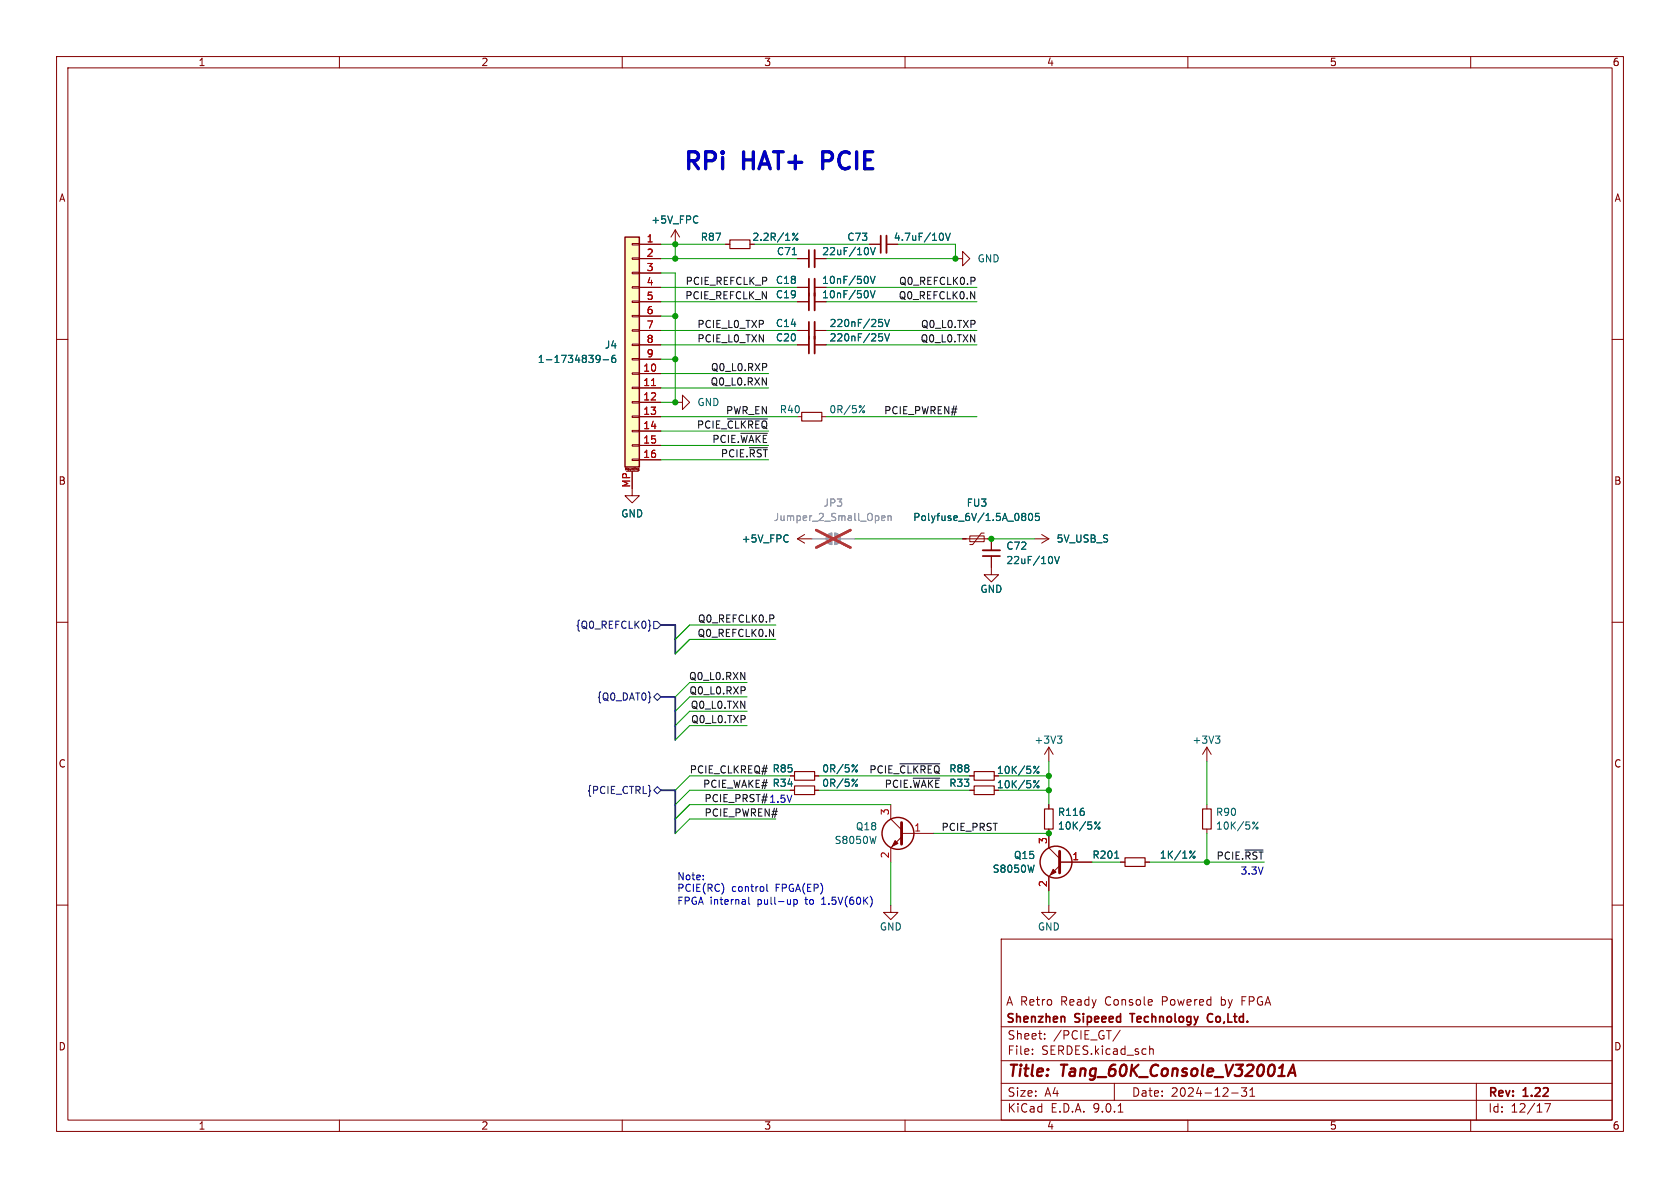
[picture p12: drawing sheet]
<svg xmlns="http://www.w3.org/2000/svg" width="297mm" height="210mm" viewBox="0 0 297 210" stroke-linecap="round" stroke-linejoin="round" font-family="sans-serif">
<g fill="none" stroke="#840000" stroke-width=".18">
<path d="M10 10h277v190h-277zM12 12h273v186h-273zM60 10v2M110 10v2M160 10v2M210 10v2M260 10v2M141 50.8h2M141 45.7h2M144 50.8h2M144 45.7h2M10 60h2"/>
<path d="M141 61h2M144 61h2M285 60h2M10 110h2M285 110h2M185.4 132.1l-.7 1.3M185.4 132.1l.8 1.3M185.4 132.1v2.5M10 160h2M177 166h108v32h-108zM285 160h2M60 198v2"/>
<path d="M110 198v2M160 198v2M177 194.5h108M177 191.5h108M177 187.5h108M177 181.5h108M182.5 186.3v.1M182.5 185.5v.1M184.7 183.6v.1M184.7 182.8v.1M197 191.5v3M197.7 196.6h.8"/>
<path d="M198 182.1l-1.3 2M203.2 184.9v1.5M203.2 185.5l.3-.1 .3 .1 .1 .9M210 198v2M217.7 193.2h1.2M220.4 192.3l-.5 .6 .4 .1v.7l-.2 .1h-.4l-.2-.1M221 193.8h.8M221 192.7l.4-.4v1.5M260 198v2M261 191.5v6.5M273.1 195.1h1l-.6 1.5"/>
</g>
<path d="M227.7 190.2l.9-2 .4 2M227.9 189.6h1" fill="none" stroke="#840000" stroke-width=".4"/>
<path d="M143 44.2v3M143 49.3v3M143 59.4v3.1M188.2 179.8v.9M199.7 179.2h.9M214.3 179.3a.74 .74 0 0 0-.9 .5 .74 .74 0 0 0 .5 .9l.4-.1" fill="none" stroke="#840000" stroke-width=".3"/>
<path d="M144 44.2v3M144 49.3v3M144 59.4v3.1" fill="none" stroke="#840000" stroke-width=".33"/>
<path d="M140.1 45h.7M153.4 49.1v.8M153.5 44v.8M153.9 48.8l.4 1.3 .4-1.3M153.9 43.8l.4 1.2 .4-1.2M155.4 59h.6M155.8 59.5l.2 .2v.3l-.2 .3M156.4 59l.4 1.3 .4-1.3M186.9 130.1h.8l-.4 .5M187.5 130.6l.2 .2v.3l-.2 .3" fill="none" stroke="#006464" stroke-width=".18"/>
<path d="M143.5 95.3h2.5M146.3 94.5l.8-.3v2.1a1.02 1.02 0 0 1-1-.7 1.02 1.02 0 0 1 .2-1.1zM147.6 94.2a1.02 1.02 0 0 1 1 1.1 1.02 1.02 0 0 1-1 1zM148.6 95.3h2.5" fill="none" stroke="#a1a1a1" stroke-width=".18"/>
<g fill="#a1a1a1" stroke="#a1a1a1" stroke-width=".18">
<path d="M146.3 94.5l.8-.3v2.1a1.02 1.02 0 0 1-1-.7 1.02 1.02 0 0 1 .2-1.1z"/>
<path d="M147.6 94.2a1.02 1.02 0 0 1 1 1.1 1.02 1.02 0 0 1-1 1z"/>
</g>
<path d="M155.8 91.6l.7-.1-.1-.3h-.4l-.2 .2 .1 .6h.5M157 91.3l.2-.1h.3v.8M157 91.2v.8" fill="none" stroke="#989898" stroke-width=".18"/>
<path d="M144.3 93.7l6 3.1M150.3 93.7l-6 3.1" fill="none" stroke="#e12e31" stroke-width=".46"/>
<path d="M110.5 41.9h2.5v40.7h-2.5z" fill="#ffffc2"/>
<g fill="none" stroke="#840000" stroke-width=".25">
<path d="M110.5 41.9h2.5v40.7h-2.5z"/>
<circle cx="158.7" cy="147.3" r="2.82"/>
<circle cx="186.7" cy="152.4" r="2.82"/>
</g>
<g fill="none" stroke="#840000" stroke-width=".18">
<path d="M111.8 43.1h1.2v.2h-1.2zM111.8 45.6h1.2v.2h-1.2zM111.8 48.1h1.2v.3h-1.2zM111.8 50.7h1.2v.2h-1.2zM111.8 53.2h1.2v.3h-1.2zM111.8 55.8h1.2v.2h-1.2zM111.8 58.3h1.2v.2h-1.2zM113 43.2h3.8M113 45.7h3.8M113 48.3h3.8M113 50.8h3.8M113 53.3h3.8"/>
<path d="M113 55.9h3.8M113 58.4h3.8M119.4 40.6l-.8 1.3M119.4 40.6l.7 1.3M119.4 40.6v2.6M128.3 43.2h.7M141 45.7h2M141 50.8h2M141 53.3h2M141 58.4h2M144 45.7h2M144 50.8h2"/>
<path d="M144 53.3h2M144 58.4h2M153.7 43.2h2M156.7 43.2h2M168.9 45.7h1.3v-1.2l1.2 1.2-1.2 1.3v-1.3M111.8 60.8h1.2v.3h-1.2zM111.8 63.4h1.2v.2h-1.2zM111.8 65.9h1.2v.3h-1.2zM111.8 68.5h1.2v.2h-1.2zM111.8 71h1.2v.2h-1.2zM111.8 73.5h1.2v.3h-1.2zM111.8 76.1h1.2v.2h-1.2z"/>
<path d="M111.8 78.6h1.2v.3h-1.2zM113 61h3.8M113 63.5h3.8M113 66h3.8M113 68.6h3.8M113 71.1h3.8M113 73.7h3.8M113 76.2h3.8M113 78.7h3.8M119.4 71.1h1.2v-1.2l1.3 1.2-1.3 1.3v-1.3M141 61h2M141 73.7h.7"/>
<path d="M144 61h2M145.3 73.7h.7M110.6 83.1v-.4l.1 .3 .1-.3v.4M110.7 83.3h2.1M111.8 81.2h1.2v.2h-1.2zM111.8 83.3v4.3h1.2l-1.2 1.3-1.3-1.3h1.3M112 82.7v.3M112.3 82.7h-.1M112.8 82.9v.2h.1M112.8 82.9h.1M112.9 82.8v.4h-.1M113 81.3h3.8"/>
<path d="M141 95.3h2.5M141 95.3l1.2 .7M142.2 94.5l-1.2 .8M170.2 95.3h5.1v2M171.4 94.7h2.6v1.1h-2.6zM174 94.2h-.5l-1.5 2.1h-.6M175.3 98.3v3.3h1.2l-1.2 1.3-1.3-1.3h1.3M182.9 95.3h2.5M184.1 94.5l1.3 .8M185.4 95.3l-1.3 .7M139.7 137.2h.8M139.7 139.7h.8"/>
<path d="M144 137.2h.8M144 139.7h.8M171.4 137.2h.8M171.4 139.7h.8M213.4 132.1v2.5M213.4 132.1l-.8 1.3M213.4 132.1l.7 1.3M157.5 142.2v2.6l1.9 1.9M159.4 148l-1.9 1.9v2.5M159.4 147.3h5.7M185.4 146.6v3.3l1.9 1.9M185.4 142.2v.8"/>
<path d="M187.3 153l-1.9 1.9v2.6M187.3 152.4h5.7M198.1 152.4h.8M202.4 152.4h.8M213.4 142.2v.8M213.4 146.6v.7M157.5 160v1.3h-1.3l1.3 1.3 1.2-1.3h-1.2M185.4 160v1.3h-1.3l1.3 1.3 1.3-1.3h-1.3"/>
</g>
<path d="M115.2 68.2h.7" fill="none" stroke="#a90000" stroke-width=".18"/>
<g fill="none" stroke="#006464" stroke-width=".18">
<path d="M123.1 38.2l.3 .1M123.4 39.3l-.3 .1M140.1 45h.7M140.2 41.3l.1-.1 .2 .2-.2 .2-.1-.1M141.1 41.2l-1 1.3M153.4 51.6v.8M153.4 49.1v.8M153.5 44v.8M153.9 48.8l.4 1.3 .4-1.3M153.9 51.4l.4 1.2 .4-1.2M153.9 43.8l.4 1.2 .4-1.2M155.4 56.5h.6"/>
<path d="M155.4 59h.6M155.8 56.9l.2 .3v.3l-.2 .2M155.8 59.5l.2 .2v.3l-.2 .3M156.4 56.5l.4 1.2 .4-1.2M156.4 59l.4 1.3 .4-1.3M166.6 41.3l.2 .4-.2 .7M167.1 41.2l.5 1.3 .4-1.3M105.5 62.9l.3-.1 .2 .1a.84 .84 0 0 1-.3 1.2h-.2M106.1 63.4l-.3 .2-.3-.1M106.6 63.6h1M108.7 62.8l-.3 .1a.86 .86 0 0 0 0 1.2l.4-.1 .1-.5-.3-.2h-.2l-.3 .2M152.9 71.7l-1 1.3"/>
<path d="M139.1 94.6l.2 .1M139.3 95.7l-.2 .1M180.9 90.7h.2l.2 .3-.2 .3M180.9 91.3h.2M181.1 91.3l.2 .2v.3l-.1 .2h-.3M181.9 90.9l.2-.2a.68 .68 0 0 1 .5 .7 .68 .68 0 0 1-.5 .6l-.2-.1-.1-.4zM183.7 90.7h-.6l-.1 .7 .2-.2 .4 .1 .2 .2-.1 .4-.2 .1-.5-.1M186 98.6v.8M186.4 98.4l.5 1.2 .4-1.2M151.6 135.2l-1 1.3M151.6 137.7l-1 1.3M182.8 135.5h.1l.2 .1-.2 .2h-.1"/>
<path d="M182.8 138.1l.1-.1 .2 .2-.2 .2-.1-.1M183.7 135.5l-1 1.2M183.7 138l-1 1.3M214.9 130.1h.8l-.5 .5M215.4 130.6l.3 .2v.3l-.3 .3M154.9 147.8l-.3 1.3M182.8 152.9l-.3 1.3M193.6 145.4l.1-.1 .2 .2-.2 .2-.1-.1M194.5 145.3l-1 1.3M197.1 151.7h.7M211.3 150.4l-1 1.3M221.5 145.4l.1-.1 .2 .2-.2 .2-.1-.1"/>
<path d="M222.4 145.3l-1 1.3"/>
<circle cx="140.9" cy="42.3" r=".18"/>
<circle cx="152.7" cy="72.8" r=".18"/>
<circle cx="151.4" cy="136.3" r=".18"/>
<circle cx="151.4" cy="138.8" r=".18"/>
<circle cx="183.5" cy="139.1" r=".18"/>
<circle cx="183.5" cy="136.5" r=".18"/>
<circle cx="194.3" cy="146.4" r=".18"/>
<circle cx="211.1" cy="151.5" r=".18"/>
<circle cx="222.2" cy="146.4" r=".18"/>
</g>
<path d="M129 42.4h3.6v1.5h-3.6zM141.7 72.9h3.6v1.5h-3.6zM140.5 136.4h3.5v1.5h-3.5zM140.5 138.9h3.5v1.6h-3.5zM172.2 136.4h3.6v1.5h-3.6zM172.2 138.9h3.6v1.6h-3.6zM184.7 143h1.5v3.6h-1.5zM198.9 151.6h3.5v1.6h-3.5zM212.6 143h1.5v3.6h-1.5z" fill="none" stroke="#840000" stroke-width=".2"/>
<path d="M159.4 145.4v3.8M187.3 150.5v3.8" fill="none" stroke="#840000" stroke-width=".51"/>
<g fill="#840000" stroke="#840000" stroke-width=".18">
<path d="M158.2 148.6l.5 .5-1 .5z"/>
<path d="M186.2 153.7l.5 .5-1 .5z"/>
</g>
<path d="M143 51.8v3.1M143 56.9v3M155.7 41.7v3M173.7 98.3h3.1" fill="none" stroke="#840000" stroke-width=".3"/>
<path d="M144 51.8v3.1M144 56.9v3M156.7 41.7v3M173.7 97.3h3.1" fill="none" stroke="#840000" stroke-width=".33"/>
<path d="M114.7 109.6l.2 .2v.6l.1 .2-.1 .2v.6l-.2 .2M115.6 109.9h.6l.6 .6-.6 .6h-.6zM114.9 123.2l.1 .1h-.1M115.6 123.2l.6-.6 .6 .6-.6 .6zM115.6 139.7l.6-.6 .6 .6-.6 .6z" fill="none" stroke="#000084" stroke-width=".18"/>
<path d="M172.3 49.1v.5M128.6 74.1h7.1M131 76.6h4.7M132.5 79.1h3.2M136.8 108.8v.5M159.1 135h7M161.4 137.6h4.7M220.1 150.3h3.2" fill="none" stroke="#0f0f0f" stroke-width=".18"/>
<path d="M116.8 110.5h2.6v5.1M116.8 123.2h2.6v7.6M116.8 139.7h2.6v7.6" fill="none" stroke="#000084" stroke-width=".3"/>
<g fill="none" stroke="#009600" stroke-width=".18">
<path d="M116.8 45.7h24.2M116.8 43.2h11.5M116.8 48.3h2.6v22.8h-2.6M116.8 55.9h2.6M116.8 50.8h24.2M116.8 53.3h24.2M116.8 58.4h24.2M119.4 43.2v2.5M133.3 43.2h20.4M146 50.8h26.7M146 53.3h26.7M146 58.4h26.7"/>
<path d="M158.7 43.2h10.2v2.5h-22.9M116.8 63.5h2.6M116.8 68.6h19.1M116.8 61h24.2M116.8 73.7h24.2M116.8 66h19.1M116.8 78.7h19.1M116.8 76.2h19.1M146 61h26.7M146 73.7h26.7M116.8 81.3h19.1M151.1 95.3h19.1"/>
<path d="M175.3 95.3h7.6M137.2 110.5h-15.3l-2.5 2.5M137.2 113h-15.3l-2.5 2.6M132.1 123.2h-10.2l-2.5 2.5M132.1 125.7h-10.2l-2.5 2.6M132.1 128.3h-10.2l-2.5 2.5M132.1 120.7h-10.2l-2.5 2.5M139.7 137.2h-17.8l-2.5 2.5M139.7 139.7h-17.8l-2.5 2.5M144.8 137.2h26.6M144.8 139.7h26.6M176.5 137.2h8.9"/>
<path d="M176.5 139.7h8.9M185.4 134.6v7.6M213.4 134.6v7.6M137.2 144.8h-15.3l-2.5 2.5M157.5 142.2h-35.6l-2.5 2.6M157.5 152.4v7.6M165.1 147.3h20.3M185.4 157.5v2.5M193 152.4h5.1M203.2 152.4h20.3M213.4 147.3v5.1"/>
</g>
<path d="M124.3 155.4v.1M124.3 154.7v.2M132.4 158.6v1.1l.2 .2M135.6 156.3v1.1l.2 .2M140.4 159v1.3M140.4 159.1l.3-.1 .3 .3-.2 .5h-.4M145.3 159.9h.7M145.4 158.9l-.1 .1M154.1 159v.8" fill="none" stroke="#0000c2" stroke-width=".18"/>
<path d="M145.5 28.4h1.1M146.6 26.8h-1.1v3" fill="none" stroke="#0000c2" stroke-width=".6"/>
<path d="M155.8 91.6l.7-.1-.1-.3h-.4l-.2 .2 .1 .6h.5M157 91.3l.2-.1h.3v.8M157 91.2v.8" fill="none" stroke="#989898" stroke-width=".18"/>
<path d="M143.5 95.3h2.5M148.6 95.3h2.5" fill="none" stroke="#a1a1a1" stroke-width=".18"/>
<path d="M144.3 93.7l6 3.1M150.3 93.7l-6 3.1" fill="none" stroke="#e12e31" stroke-width=".46"/>
<g fill="#009600" stroke="#009600" stroke-width=".18">
<circle cx="185.4" cy="137.2" r=".46"/>
<circle cx="185.4" cy="139.7" r=".46"/>
<circle cx="185.4" cy="147.3" r=".46"/>
<circle cx="213.4" cy="152.4" r=".46"/>
<circle cx="119.4" cy="43.2" r=".46"/>
<circle cx="119.4" cy="55.9" r=".46"/>
<circle cx="119.4" cy="45.7" r=".46"/>
<circle cx="119.4" cy="63.5" r=".46"/>
<circle cx="119.4" cy="71.1" r=".46"/>
<circle cx="168.9" cy="45.7" r=".46"/>
<circle cx="175.3" cy="95.3" r=".46"/>
</g>
<g font-size="4.2" fill="#0000c2">
<text x="120.6" y="30.2">RPi</text>
<text x="131.6" y="30.2">HAT+</text>
<text x="146.7" y="30.2">PCIE</text>
</g>
<g font-size="2.8" fill="#840000">
<text x="178" y="190.9">Title:</text>
<text x="187.7" y="190.9">Tang_60K_Console_V32001A</text>
</g>
<g font-size="2.1" fill="#840000">
<text x="177.8" y="178">A Retro</text>
<text x="187.6" y="178">Ready</text>
<text x="195.5" y="178">Console</text>
<text x="205.7" y="178">Powered</text>
<text x="216.3" y="178">by</text>
<text x="220.1" y="178">FPGA</text>
<text x="177.8" y="181.2">Shenzhen</text>
<text x="178" y="184">Sheet:</text>
<text x="186.2" y="184">/PCIE_GT/</text>
<text x="190.1" y="181.2">Sipeeed</text>
<text x="200.6" y="181.2">Technology</text>
<text x="214.8" y="181.2">Co,Ltd.</text>
<text x="178" y="186.7">File:</text>
<text x="184.1" y="186.7">SERDES.kicad_sch</text>
<text x="178" y="196.9">KiCad</text>
<text x="178" y="194.1">Size:</text>
<text x="184.7" y="194.1">A4</text>
<text x="185.7" y="196.9">E.D.A.</text>
<text x="193.3" y="196.9">9.0.1</text>
<text x="200" y="194.1">Date:</text>
<text x="207" y="194.1">2024-12-31</text>
<text x="263" y="194.3">Rev:</text>
<text x="263" y="196.9">Id:</text>
<text x="267.1" y="196.9">12/17</text>
<text x="269.4" y="194.3">1.22</text>
</g>
<g font-size="1.8" fill="#840000">
<text x="35" y="11.9">1</text>
<text x="85" y="11.9">2</text>
<text x="135" y="11.9">3</text>
<text x="185" y="11.9">4</text>
<text x="235" y="11.9">5</text>
<text x="285" y="11.9">6</text>
<text x="10.3" y="35.9">A</text>
<text x="285.3" y="35.9">A</text>
<text x="132.9" y="42.8">2.2R/1%</text>
<text x="10.3" y="85.9">B</text>
<text x="285.3" y="85.9">B</text>
<text x="10.3" y="135.9">C</text>
<text x="176.1" y="137">10K/5%</text>
<text x="285.3" y="135.9">C</text>
<text x="176.1" y="139.5">10K/5%</text>
<text x="10.3" y="185.9">D</text>
<text x="285.3" y="185.9">D</text>
<text x="35" y="199.9">1</text>
<text x="85" y="199.9">2</text>
<text x="135" y="199.9">3</text>
<text x="185" y="199.9">4</text>
<text x="235" y="199.9">5</text>
<text x="285" y="199.9">6</text>
</g>
<g font-size="1.8" fill="#006464">
<text x="115" y="39.7">+5V_FPC</text>
<text x="123.8" y="42.8">R87</text>
<text x="137.2" y="45.3">C71</text>
<text x="145.3" y="45.3">22uF/10V</text>
<text x="149.7" y="42.8">C73</text>
<text x="157.9" y="42.8">4.7uF/10V</text>
<text x="172.7" y="46.6">GND</text>
<text x="137.1" y="50.4">C18</text>
<text x="137.1" y="52.9">C19</text>
<text x="145.2" y="50.4">10nF/50V</text>
<text x="145.2" y="52.9">10nF/50V</text>
<text x="137.1" y="58">C14</text>
<text x="146.6" y="58">220nF/25V</text>
<text x="95" y="64.4">1-1734839-6</text>
<text x="106.8" y="61.8">J4</text>
<text x="137.1" y="60.6">C20</text>
<text x="146.6" y="60.6">220nF/25V</text>
<text x="123.2" y="72">GND</text>
<text x="137.8" y="73.3">R40</text>
<text x="146.5" y="73.3">0R/5%</text>
<text x="170.8" y="89.8">FU3</text>
<text x="109.7" y="91.7">GND</text>
<text x="161.3" y="92.3">Polyfuse_6V/1.5A_0805</text>
<text x="131" y="96.1">+5V_FPC</text>
<text x="177.8" y="99.9">22uF/10V</text>
<text x="177.8" y="97.4">C72</text>
<text x="186.7" y="96.1">5V_USB_S</text>
<text x="173.2" y="105">GND</text>
<text x="182.8" y="131.7">+3V3</text>
<text x="210.7" y="131.7">+3V3</text>
<text x="136.5" y="136.8">R85</text>
<text x="145.3" y="136.8">0R/5%</text>
<text x="167.7" y="136.8">R88</text>
<text x="136.5" y="139.3">R34</text>
<text x="145.3" y="139.3">0R/5%</text>
<text x="167.7" y="139.3">R33</text>
<text x="147.5" y="149.4">S8050W</text>
<text x="151.2" y="147">Q18</text>
<text x="186.9" y="144.4">R116</text>
<text x="186.9" y="146.9">10K/5%</text>
<text x="214.9" y="144.4">R90</text>
<text x="214.9" y="146.9">10K/5%</text>
<text x="175.4" y="154.5">S8050W</text>
<text x="179.1" y="152.1">Q15</text>
<text x="193" y="152">R201</text>
<text x="204.9" y="152">1K/1%</text>
<text x="155.4" y="164.7">GND</text>
<text x="183.4" y="164.7">GND</text>
</g>
<g font-size="1.8" fill="#a90000">
<text x="114.2" y="42.9">1</text>
<text x="114.2" y="45.5">2</text>
<text x="114.2" y="48">3</text>
<text x="114.2" y="50.5">4</text>
<text x="114.2" y="53.1">5</text>
<text x="114.2" y="55.6">6</text>
<text x="114.2" y="58.2">7</text>
<text x="113.6" y="65.8">10</text>
<text x="114.2" y="60.7">8</text>
<text x="114.2" y="63.2">9</text>
<text x="113.6" y="68.3">11</text>
<text x="113.6" y="70.9">12</text>
<text x="113.6" y="73.4">13</text>
<text x="113.6" y="75.9">14</text>
<text x="113.6" y="78.5">15</text>
<text x="113.6" y="81">16</text>
<text x="111.5" y="86.3" transform="rotate(-90 111.5 86.3)">MP</text>
<text x="157.2" y="144.2" transform="rotate(-90 157.2 144.2)">3</text>
<text x="161.5" y="147.1">1</text>
<text x="185.2" y="149.3" transform="rotate(-90 185.2 149.3)">3</text>
<text x="157.2" y="151.8" transform="rotate(-90 157.2 151.8)">2</text>
<text x="189.5" y="152.1">1</text>
<text x="185.2" y="156.9" transform="rotate(-90 185.2 156.9)">2</text>
</g>
<g font-size="1.8" fill="#0f0f0f">
<text x="121.1" y="53">PCIE_REFCLK_N</text>
<text x="121.1" y="50.5">PCIE_REFCLK_P</text>
<text x="158.8" y="53">Q0_REFCLK0.N</text>
<text x="158.8" y="50.5">Q0_REFCLK0.P</text>
<text x="123.2" y="58.1">PCIE_L0_TXP</text>
<text x="162.7" y="58.1">Q0_L0.TXP</text>
<text x="123.2" y="60.6">PCIE_L0_TXN</text>
<text x="125.6" y="65.7">Q0_L0.RXP</text>
<text x="162.7" y="60.6">Q0_L0.TXN</text>
<text x="125.5" y="68.2">Q0_L0.RXN</text>
<text x="123.1" y="75.9">PCIE_~{CLKREQ}</text>
<text x="128.2" y="73.3">PWR_EN</text>
<text x="156.2" y="73.3">PCIE_PWREN#</text>
<text x="125.8" y="78.4">PCIE.~{WAKE}</text>
<text x="127.3" y="80.9">PCIE.~{RST}</text>
<text x="123.2" y="112.7">Q0_REFCLK0.N</text>
<text x="123.3" y="110.1">Q0_REFCLK0.P</text>
<text x="121.7" y="120.3">Q0_L0.RXN</text>
<text x="121.8" y="122.8">Q0_L0.RXP</text>
<text x="122" y="125.4">Q0_L0.TXN</text>
<text x="122.1" y="127.9">Q0_L0.TXP</text>
<text x="121.8" y="136.8">PCIE_CLKREQ#</text>
<text x="153.6" y="136.8">PCIE_~{CLKREQ}R88</text>
<text x="124.2" y="139.4">PCIE_WAKE# R34</text>
<text x="156.3" y="139.4">PCIE.~{WAKE}R33</text>
<text x="124.5" y="144.4">PCIE_PWREN#</text>
<text x="166.3" y="147">PCIE_PRST</text>
<text x="215" y="152.1">PCIE.~{RST}</text>
</g>
<g font-size="1.8" fill="#989898">
<text x="145.5" y="89.8">JP3</text>
<text x="136.7" y="92.3">Jumper_2_Small_Open</text>
</g>
<g font-size="1.8" fill="#000084">
<text x="101.7" y="111.4">{Q0_REFCLK0}</text>
<text x="105.4" y="124.1">{Q0_DAT0}</text>
<text x="103.7" y="140.6">{PCIE_CTRL}</text>
</g>
<g font-size="1.8" fill="#0000c2">
<text x="124.4" y="141.9">PCIE_PRST# 1.5V</text>
<text x="119.6" y="155.7">Note:</text>
<text x="219.2" y="154.7">3.3V</text>
<text x="119.6" y="160">FPGA internal</text>
<text x="119.6" y="157.7">PCIE(RC)</text>
<text x="129.3" y="157.7">control</text>
<text x="134" y="160">pull-up</text>
<text x="137.2" y="157.7">FPGA(EP)</text>
<text x="142.7" y="160">to</text>
<text x="145.7" y="160">1.5V(60K)</text>
</g>
<text font-size=".5" fill="#840000" x="110.3" y="83.4">Mounting</text>
</svg>
